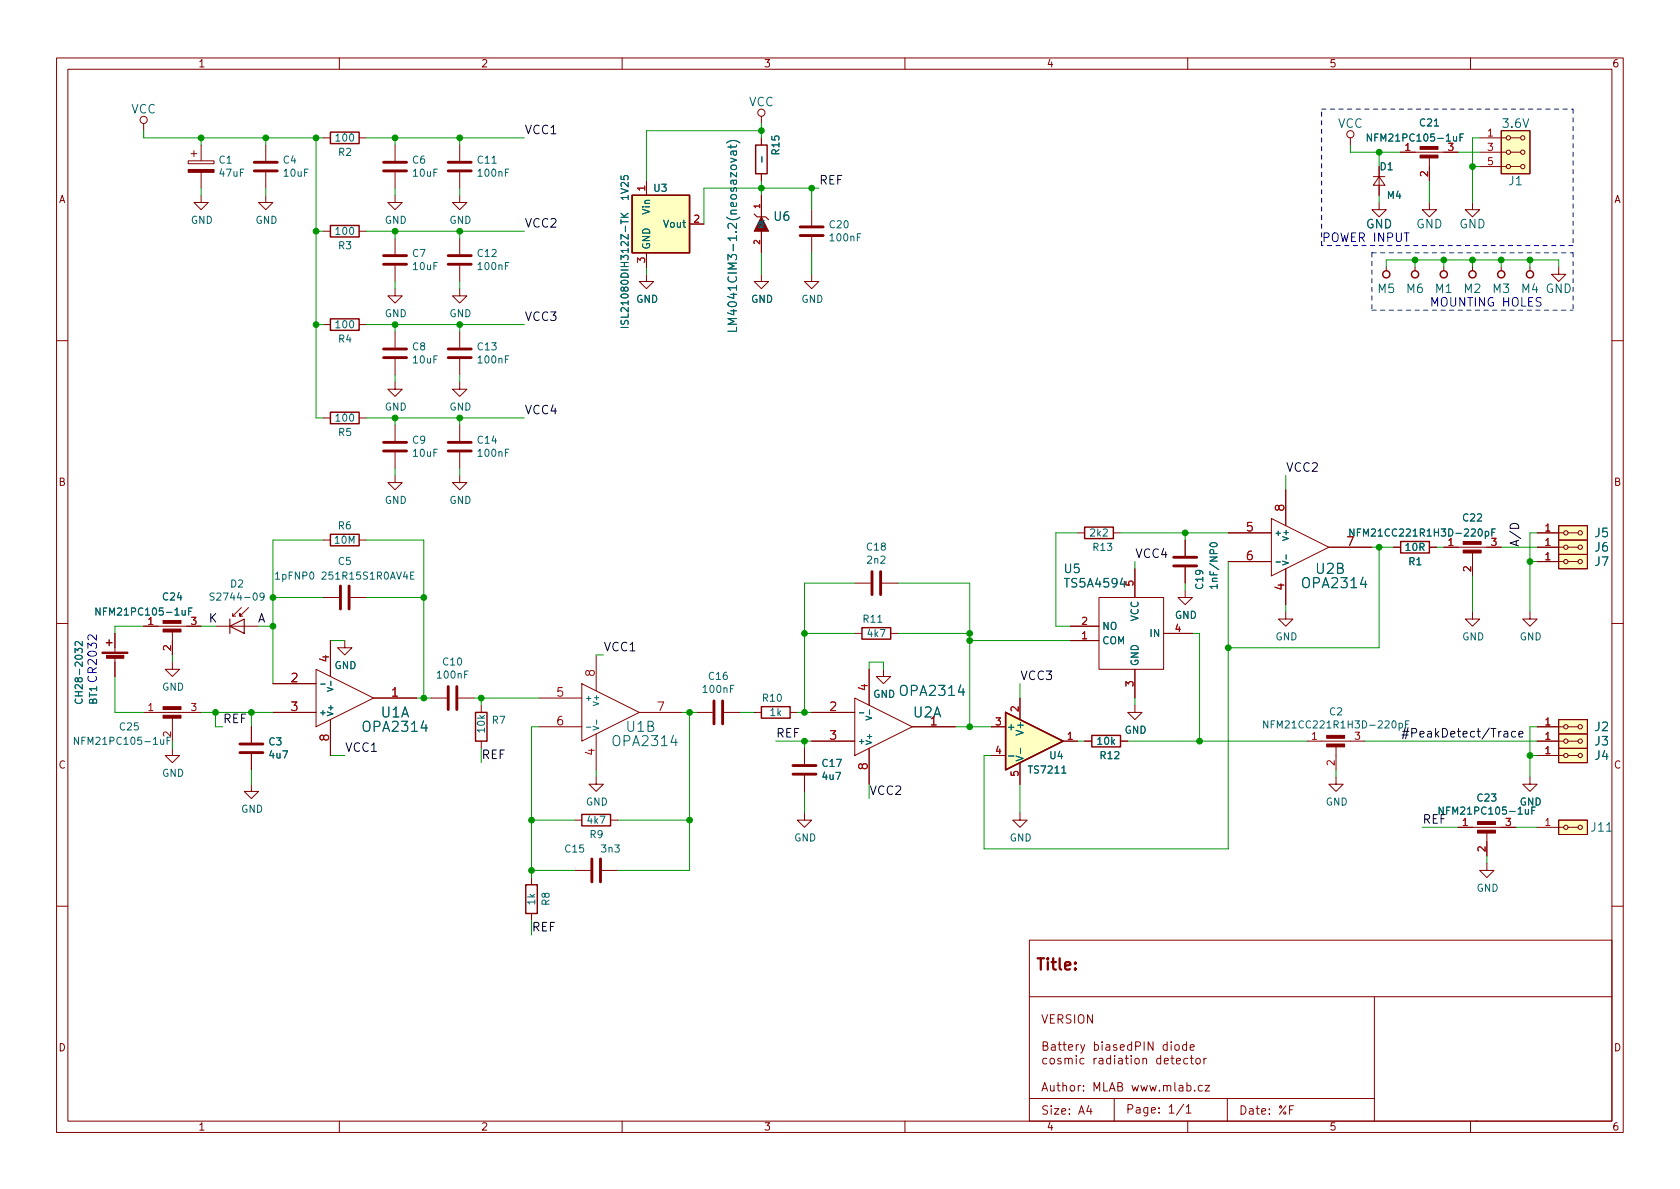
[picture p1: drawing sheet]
<svg xmlns="http://www.w3.org/2000/svg" width="297mm" height="210mm" viewBox="0 0 297 210" stroke-linecap="round" stroke-linejoin="round" font-family="sans-serif">
<g fill="none" stroke="#840000" stroke-width=".18">
<path d="M10 10.2h277v190.1h-277zM12 12.2h273v186.1h-273zM60 10.2v2M110 10.2v2M160 10.2v2M210 10.2v2M260 10.2v2M25.4 21.8v1.3M33.3 28.4h4.5v.6h-4.5zM33.8 27.2h1M34.3 26.7v1M35.6 34.5v1.3h1.2l-1.2 1.3-1.3-1.3h1.3"/>
<path d="M35.6 25.6v2.8M35.6 30.5v2.8M47 34.5v1.3h1.3l-1.3 1.3-1.3-1.3h1.3M47 25.6v2.8M47 30.5v2.8M57.1 24.4h1.3M63.5 24.4h1.3M69.8 34.5v1.3h1.3l-1.3 1.3-1.2-1.3h1.2M69.8 25.6v2.8M69.8 30.5v2.8M81.3 34.5v1.3h1.2l-1.2 1.3-1.3-1.3h1.3M81.3 25.6v2.8"/>
<path d="M81.3 30.5v2.8M114.3 32v2.5M121.9 39.6h2.6M134.6 20.6v1.2M134.6 24.4v1.2M134.6 30.7v1.3M134.6 34.5v3.8M143.5 37.1v2.8M238.8 24.4v1.2M242.8 31.2h2.1M243.8 35.8v1.3h1.3l-1.3 1.2-1.2-1.2h1.2M243.8 31.2l1.1 1.6h-2.1z"/>
<path d="M243.8 29.5v5M247.6 26.9h10.2M252.7 35.8v1.3h1.3l-1.3 1.2-1.2-1.2h1.2M252.7 27.7v4.3M260.3 35.8v1.3h1.3l-1.3 1.2-1.2-1.2h1.2M261.6 29.5h4.7M261.6 26.9h4.7M261.6 24.4h4.7M265.4 23.1h5.1v7.6h-5.1zM267.1 29.5h1.8M267.1 26.9h1.8M267.1 24.4h1.8"/>
<path d="M57.1 40.9h1.3M57.1 57.4h1.3M63.5 40.9h1.3M63.5 57.4h1.3M69.8 51v1.3h1.3l-1.3 1.3-1.2-1.3h1.2M69.8 42.2v2.8M69.8 47v2.8M69.8 58.7v2.8M81.3 51v1.3h1.2l-1.2 1.3-1.3-1.3h1.3M81.3 42.2v2.8M81.3 47v2.8M81.3 58.7v2.8"/>
<path d="M114.3 48.5v1.3h1.3l-1.3 1.2-1.3-1.2h1.3M114.3 44.7v2.5M134.6 48.5v1.3h1.3l-1.3 1.2-1.3-1.2h1.3M134.6 40.9v3.8M143.5 48.5v1.3h1.3l-1.3 1.2-1.3-1.2h1.3M143.5 41.9v2.8M245.1 47.2v.7M250.2 47.2v.7M255.3 47.2v.7M260.3 47.2v.7M265.4 47.2v.7M270.5 47.2v.7"/>
<path d="M275.6 47.2v1.3h1.3l-1.3 1.3-1.3-1.3h1.3M10 60.2h2M57.1 73.9h1.3M63.5 73.9h1.3M69.8 67.6v1.2h1.3l-1.3 1.3-1.2-1.3h1.2M69.8 63.5v2.8M69.8 75.2v2.8M81.3 67.6v1.2h1.2l-1.2 1.3-1.3-1.3h1.3M81.3 63.5v2.8M81.3 75.2v2.8M285 60.2h2M57.1 95.5h1.3"/>
<path d="M63.5 95.5h1.3M69.8 84.1v1.2h1.3l-1.3 1.3-1.2-1.3h1.2M69.8 80v2.8M81.3 84.1v1.2h1.2l-1.2 1.3-1.3-1.3h1.3M81.3 80v2.8M190.5 94.2h1.3M196.8 94.2h1.3M209.5 95.5v2.8M217.2 94.2h7.6M217.2 99.3h7.6M224.8 91.7l10.1 5.1-10.1 5zM227.3 86.6v6.4"/>
<path d="M234.9 96.8h7.7M246.4 96.8h1.2M252.7 96.8h1.3M255.3 96.8h10.1M260.3 97.5v4.3M271.8 96.8h4.7M271.8 94.2h4.7M271.8 99.3h4.7M275.6 98h5.1v2.6h-5.1zM275.6 95.5h5.1v2.5h-5.1zM275.6 93h5.1v2.5h-5.1zM277.2 96.8h1.8"/>
<path d="M277.2 94.2h1.8M277.2 99.3h1.8M10 110.2h2M20.3 112v3.3M20.3 116.3v3.3M25.4 110.7h10.2M30.5 117.1v1.3h1.2l-1.2 1.2-1.3-1.2h1.3M30.5 111.5v4.3M38.1 110.7h7.6M41.1 109h.6M42.7 107.4l-1.6 1.6v-.5M43.9 107.4l-1.5 1.6v-.5v.5h.5"/>
<path d="M55.9 118.4l10.1 5-10.1 5.1zM57.1 105.7h2.8M58.4 113.3v6.3M61 113.3v1.2h1.2l-1.2 1.3-1.3-1.3h1.3M62 105.7h2.8M105.4 115.8v6.4M151.1 112h1.3M151.1 103.1h2.8M153.7 118.4v6.3M156 103.1h2.7M156.2 118.4v1.2h1.3l-1.3 1.3-1.3-1.3h1.3M157.5 112h1.2"/>
<path d="M189.2 110.7h5.1M189.2 113.3h5.1M194.3 105.7h11.4v12.7h-11.4zM200.7 100.6v5.1M200.7 118.4v5M205.7 112h5.1M209.5 104.4v1.3h1.3l-1.3 1.2-1.2-1.2h1.2M209.5 100.3v2.8M227.3 108.2v1.3h1.3l-1.3 1.2-1.2-1.2h1.2M227.3 100.6v6.3M260.3 108.2v1.3h1.3l-1.3 1.2-1.2-1.2h1.2M270.5 108.2v1.3h1.3l-1.3 1.2-1.3-1.2h1.3"/>
<path d="M285 110.2h2M25.4 126h10.2M30.5 132.3v1.3h1.2l-1.2 1.3-1.3-1.3h1.3M30.5 126.7v4.4M44.4 138.7v1.2h1.3l-1.3 1.3-1.2-1.3h1.2M44.4 128.5v2.8M44.4 133.3v2.8M48.3 126h7.6M48.3 120.9h7.6M58.4 127.2v6.4M66 123.4h7.7M76.2 123.4h2.8"/>
<path d="M81 123.4h2.8M85.1 124.7v1.3M85.1 131.1v1.2M95.2 123.4h7.7M95.2 128.5h7.7M102.9 120.9l10.1 5.1-10.1 5.1zM105.4 137.4v1.3h1.3l-1.3 1.2-1.3-1.2h1.3M105.4 129.8v6.3M113 126h7.6M123.2 126h2.8M128 126h2.8M133.3 126h1.3"/>
<path d="M139.7 126h1.3M142.2 132.3v2.8M142.2 137.2v2.7M143.5 126h7.6M143.5 131.1h7.6M151.1 123.4l10.2 5.1-10.2 5.1zM153.7 132.3v6.4M161.3 128.5h7.6M175.3 128.5h2.5M175.3 133.6h2.5M180.3 123.4v3.8M180.3 134.9v3.8"/>
<path d="M188 131.1h2.5M191.8 131.1h1.2M198.1 131.1h1.3M200.7 124.7v1.3h1.2l-1.2 1.2-1.3-1.2h1.3M231.1 131.1h10.2M236.2 137.4v1.3h1.3l-1.3 1.2-1.3-1.2h1.3M236.2 131.8v4.3M270.5 137.4v1.3h1.3l-1.3 1.2-1.3-1.2h1.3M271.8 128.5h4.7M271.8 133.6h4.7M271.8 131.1h4.7M275.6 132.3h5.1v2.6h-5.1z"/>
<path d="M275.6 127.2h5.1v2.6h-5.1zM275.6 129.8h5.1v2.5h-5.1zM277.2 128.5h1.8M277.2 133.6h1.8M277.2 131.1h1.8M94 155.2v1.3M101.6 145h1.3M101.6 153.9h2.8M106.4 153.9h2.8M107.9 145h1.3M142.2 143.8v1.2h1.3l-1.3 1.3-1.2-1.3h1.2M180.3 143.8v1.2h1.3l-1.3 1.3-1.2-1.3h1.2"/>
<path d="M257.8 146.3h10.2M262.9 152.6v1.3h1.3l-1.3 1.3-1.3-1.3h1.3M262.9 147.1v4.3M271.8 146.3h4.7M275.6 145h5.1v2.6h-5.1zM277.2 146.3h1.8M10 160.2h2M94 161.5v1.3M182 166.3h103v32h-103zM182 176.3h103M243 176.3v22M285 160.2h2"/>
<path d="M60 198.3v2M110 198.3v2M160 198.3v2M182 194.3h61M184.4 184.9h.5l.2-.1 .1-.3-.1-.2-.7-.1v1.5h.6l.3-.3a.39 .39 0 0 0-.4-.5M185.9 184.8h.6l.1 .9M186.6 185.1l-.5 .1a.29 .29 0 0 0-.2 .2 .29 .29 0 0 0 .2 .3h.5M187.1 184.7h.5M187.3 184.2v1.3l.3 .2M187.9 184.7h.6M188.1 184.2v1.3l.4 .2M188.9 185.2l.7-.1v-.3l-.5-.1-.2 .2 .1 .8h.6"/>
<path d="M190.3 184.7v1M190.7 184.7l-.3 .1-.1 .2M191.1 184.7l.3 1M191.6 192.8v.1M191.6 192v.1M191.6 187.2l-.4-.1-.3 .3v.5l.2 .2h.5M191.8 184.7l-.5 1.4-.2 .1M193.5 184.8l.4-.1 .3 .3v.4l-.1 .3h-.6M193.5 184.2v1.5M194.9 184.2v.2M194.9 184.7v1M195.6 184.8h.5l.1 .9"/>
<path d="M196.2 185.1l-.5 .1a.29 .29 0 0 0-.2 .2 .29 .29 0 0 0 .2 .3h.5M197 194.3v4M197.4 184.8l-.3-.1-.2 .2v.3l.5 .1v.4h-.5M198.1 185.2l.7-.1-.1-.3-.4-.1-.2 .2v.8h.6M200.1 184.8l-.5-.1-.2 .3v.4l.1 .3h.6M200.1 184.2v1.5M200.8 185l.7-.1 .1-.2v-.3l-.2-.2h-.6v1.5M202.3 184.2v1.5M203.9 184.2v1.5l-.9-1.5v1.5M205.2 187.2l-.4-.1-.3 .3v.5l.1 .2h.6M205.2 186.6v1.5M205.9 187.6l.7-.1-.1-.3-.4-.1-.2 .3v.7h.6"/>
<path d="M206.4 184.8l-.5-.1-.3 .3v.4l.2 .3h.6M206.4 184.2v1.5M207 187.1h.6M207.1 184.2v.2M207.1 184.7v1M207.2 186.6v1.3l.4 .2M207.8 184.9l.2-.2 .4 .2 .1 .5-.1 .3h-.4l-.2-.1zM208 187.6l.7-.1-.1-.3-.4-.1-.2 .3 .1 .7h.5M209.7 195.8l.4-.5v1.5M209.7 196.8h.9M209.8 184.8l-.4-.1-.3 .3v.4l.1 .3h.6M209.8 184.2v1.5"/>
<path d="M210 198.3v2M210 187.2l-.4-.1-.3 .3v.5l.1 .2h.6M210.4 185.2l.7-.1v-.3l-.5-.1-.2 .2 .1 .8h.6M210.4 187.1h.6M210.6 186.6v1.3l.4 .2M211.5 187.3l.2-.2 .4 .2 .1 .6-.1 .2h-.4l-.2-.1zM212.9 187.1v1M213.1 191.9h.8l-.8 1h.8M213.3 187.1l-.3 .1-.1 .2M217 194.3v4M260 198.3v2M261 198.3h.1"/>
<circle cx="134.6" cy="19.9" r=".63"/>
<circle cx="25.4" cy="21.2" r=".63"/>
<circle cx="238.8" cy="23.7" r=".63"/>
<circle cx="266.7" cy="29.5" r=".38"/>
<circle cx="266.7" cy="26.9" r=".38"/>
<circle cx="266.7" cy="24.4" r=".38"/>
<circle cx="269.2" cy="29.5" r=".38"/>
<circle cx="269.2" cy="26.9" r=".38"/>
<circle cx="269.2" cy="24.4" r=".38"/>
<circle cx="276.9" cy="99.3" r=".38"/>
<circle cx="276.9" cy="96.8" r=".38"/>
<circle cx="276.9" cy="94.2" r=".38"/>
<circle cx="279.4" cy="94.2" r=".38"/>
<circle cx="279.4" cy="96.8" r=".38"/>
<circle cx="279.4" cy="99.3" r=".38"/>
<circle cx="276.9" cy="133.6" r=".38"/>
<circle cx="276.9" cy="128.5" r=".38"/>
<circle cx="276.9" cy="131.1" r=".38"/>
<circle cx="279.4" cy="128.5" r=".38"/>
<circle cx="279.4" cy="131.1" r=".38"/>
<circle cx="279.4" cy="133.6" r=".38"/>
<circle cx="276.9" cy="146.3" r=".38"/>
<circle cx="279.4" cy="146.3" r=".38"/>
</g>
<g fill="none" stroke="#840000" stroke-width=".51">
<path d="M45 30.2h4M45 28.7h4M67.8 30.2h4.1M67.8 28.7h4.1M79.2 30.2h4.1M79.2 28.7h4.1M67.8 46.7h4.1M67.8 45.2h4.1M79.2 46.7h4.1M79.2 45.2h4.1M141.5 41.7h4M141.5 40.1h4"/>
<path d="M67.8 63.2h4.1M67.8 61.7h4.1M67.8 79.8h4.1M67.8 78.2h4.1M79.2 63.2h4.1M79.2 61.7h4.1M79.2 79.8h4.1M79.2 78.2h4.1M207.5 98.5h4.1M60.2 103.6v4.1M61.7 103.6v4.1M154.2 101.1v4.1"/>
<path d="M155.7 101.1v4.1M207.5 100.1h4.1M42.4 133.1h4.1M42.4 131.6h4.1M79.2 121.4v4.1M80.8 121.4v4.1M126.2 123.9v4.1M127.8 123.9v4.1M140.2 136.9h4.1M140.2 135.4h4.1M104.6 151.9v4.1M106.2 151.9v4.1"/>
</g>
<g fill="none" stroke="#006464" stroke-width=".18">
<path d="M87 28.9h.7M90 29.9h-.6v1.3M109.8 38.9v.7M109.8 39.2h1.3M109.8 38.4h1.3M109.8 37.7l.7 .7M111.1 37.7l-.8 .5M128.5 25.3a1.75 1.75 0 0 1 2.3 0M129.2 28l1 .3-1 .4M129.2 25.6v.6M129.3 29.3l.2-.1h.4l.3 .1v.4l-.3 .3h-.4l-.3-.3zM129.6 26.7v.5a.3 .3 0 0 0 .3 .3 .3 .3 0 0 0 .3-.3v-.5"/>
<path d="M130.2 26.7l-.9 .1v.6M130.2 25.6l-.2 .4h-1.3M134.7 27.7v1M253.6 22.3h.7M257 24.1l.1 .8 .3 .1 .1-.2M257.5 24.1v.9M258.1 24.3h.5M258.7 23.7h-.6v1.3M90 46.4h-.6v1.3M110.6 40v1M152.2 41.3h-.6v1.3M90 62.9h-.6v1.3"/>
<path d="M90 79.4h-.6v1.3M214.1 96.1a.69 .69 0 0 1 1.1 .3 .72 .72 0 0 1-1.3-.1zM225.6 99.4h.8M227.4 98.1v.8M261.5 93.7l.2-.2a.68 .68 0 0 1 .4 .7 .68 .68 0 0 1-.4 .6l-.2-.1-.2-.4zM262.6 94h.4l.2 .2-.1 .5h-.5M262.6 94v1.2M263.8 94.1h.4M264.4 93.5h-.6v1.3M13.3 115.4v-.7l.5 .4 .1-.4h.5l.1 .2-.1 .5M14.5 113.4v.8l-.9-.8-.3 .3 .1 .5M32.2 107.9l.1 .8 .3 .1 .1-.1"/>
<path d="M32.7 107.9v.9M33.4 108.1h.4M34 107.5h-.6v1.3M44.9 105l.2-.1a.68 .68 0 0 1 .4 .6 .68 .68 0 0 1-.4 .6l-.2-.1-.1-.4zM46.7 105.4l-.3 .2h-.3l-.1-.2 .1-.5h.3l.2 .1a.84 .84 0 0 1-.3 1.1h-.2M54.9 101.3l.2-.1a.68 .68 0 0 1 .4 .6 .68 .68 0 0 1-.4 .6l-.2-.1-.1-.4zM72.6 101.8h.4M73.2 101.2h-.6v1.2h.6M82.8 118.7h-.6v1.2M155.2 110h.7M198.4 102.2l-.3 1.1h.9M241 102.1l-.4 1.2h1.1"/>
<path d="M28.4 130.8l.1 .8h.3l.1-.1M28.9 130.8v.8M30.1 130.4h-.6v1.2M56.7 121h.8M58.5 120.5v.7M74.9 127.5l-.4 1.2h1.1M103.7 128.6h.8M104.9 128.4l1 .4-1 .3M105.5 127.3v.8M119.1 130l-.5 1.3h1.1M129.8 121.2h-.7v1.3M152 126.1h.7"/>
<path d="M153.7 125.5v.8M169.9 121.1l-.5 1.3h1.1M178.3 133.7h1M180.4 132.3v1M187.7 135.8l.4-.4v1.3M187.7 136.7h.8M246.2 127.6l.2-.1a.68 .68 0 0 1 .5 .6 .68 .68 0 0 1-.5 .6l-.2-.1-.1-.3zM247.4 128l.3-.1 .3 .2-.1 .6h-.5M247.4 127.9v1.3M248.5 128.1h.5M249.1 127.5h-.6v1.2M269.7 143.1l.1 .8 .3 .1 .1-.1"/>
<path d="M270.2 143.1v.9M271.4 142.7h-.6v1.3M284.1 147h.9"/>
</g>
<g fill="#ffffc2" stroke="#ffffc2" stroke-width=".18">
<path d="M111.8 34.5h10.1v10.2h-10.1z"/>
<path d="M275.6 132.3h5.1v2.6h-5.1z"/>
<path d="M275.6 127.2h5.1v2.6h-5.1z"/>
<path d="M275.6 129.8h5.1v2.5h-5.1z"/>
<path d="M275.6 145h5.1v2.6h-5.1z"/>
<path d="M265.4 23.1h5.1v7.6h-5.1z"/>
<path d="M177.8 126l10.2 5.1-10.2 5z"/>
<path d="M275.6 98h5.1v2.6h-5.1z"/>
<path d="M275.6 95.5h5.1v2.5h-5.1z"/>
<path d="M275.6 93h5.1v2.5h-5.1z"/>
</g>
<g fill="none" stroke="#840000" stroke-width=".25">
<path d="M58.4 39.9h5.1v2h-5.1zM58.4 23.4h5.1v2h-5.1zM111.8 34.5h10.1v10.2h-10.1zM133.6 25.6h2v5.1h-2zM58.4 56.4h5.1v2h-5.1zM58.4 72.9h5.1v2h-5.1zM58.4 94.5h5.1v2h-5.1zM191.8 93.2h5v2h-5zM247.6 95.8h5.1v2h-5.1zM18.8 113.7h1M19.3 113.2v1M152.4 111h5.1v2h-5.1z"/>
<path d="M84.1 126h2v5.1h-2zM134.6 125h5.1v2h-5.1zM177.8 126l10.2 5.1-10.2 5zM193 130h5.1v2.1h-5.1zM93 156.5h2v5h-2zM102.9 144h5v2h-5z"/>
<circle cx="245.1" cy="48.5" r=".63"/>
<circle cx="250.2" cy="48.5" r=".63"/>
<circle cx="255.3" cy="48.5" r=".63"/>
<circle cx="260.3" cy="48.5" r=".63"/>
<circle cx="265.4" cy="48.5" r=".63"/>
<circle cx="270.5" cy="48.5" r=".63"/>
</g>
<g fill="#840000" stroke="#840000" stroke-width=".18">
<path d="M134.6 38.3l1.3 2.6h-2.6z"/>
<path d="M234.6 131.6h3.1v.5h-3.1z"/>
<path d="M234.6 130h3.1v.6h-3.1z"/>
<path d="M258.7 97.3h3.2v.5h-3.2z"/>
<path d="M258.7 95.8h3.2v.5h-3.2z"/>
<path d="M261.2 146.8h3.2v.5h-3.2z"/>
<path d="M261.2 145.3h3.2v.5h-3.2z"/>
<path d="M251.1 27.4h3.2v.5h-3.2z"/>
<path d="M251.1 25.9h3.2v.5h-3.2z"/>
<path d="M28.8 126.5h3.2v.5h-3.2z"/>
<path d="M28.8 125h3.2v.5h-3.2z"/>
<path d="M28.8 111.2h3.2v.6h-3.2z"/>
<path d="M28.8 109.7h3.2v.5h-3.2z"/>
<path d="M18 115.3h4.6v.3h-4.6z"/>
<path d="M18.8 115.9h3.1v.5h-3.1z"/>
<path d="M33.3 30h4.5v.5h-4.5z"/>
</g>
<path d="M133.3 37.8l.6 .5h1.5l.5 .6M40.6 110.7l2.6-1.2v2.5zM40.6 109.5v2.5" fill="none" stroke="#840000" stroke-width=".2"/>
<path d="M267.2 92.7a.79 .79 0 0 1 .9-.1 .79 .79 0 0 1 .4 .8h-1.5v-.3zM265.9 129.4h.6l.1 .9M266.6 129.7l-.5 .1a.3 .3 0 0 0-.2 .2 .3 .3 0 0 0 .2 .3h.5M268 129.4l-.5-.1-.3 .3v.4l.2 .3h.6M268.6 129.8l.7-.1-.1-.3-.4-.1-.2 .2v.8h.6" fill="none" stroke="#0f0f0f" stroke-width=".18"/>
<path d="M17.1 112.3v.9l-1.1-.9h-.3l-.2 .2 .2 .6" fill="none" stroke="#0000c2" stroke-width=".18"/>
<path d="M233.7 19.3h44.4M278.1 19.3v24.1M233.7 43.4v-24.1M242.6 44.7v10.2M242.6 54.9h35.5M242.6 44.7h35.5M278.1 44.7v10.2M278.1 43.4h-44.4" fill="none" stroke="#0000c2" stroke-width=".18" stroke-dasharray=".8 .8"/>
<g fill="none" stroke="#009600" stroke-width=".18">
<path d="M25.4 23.1v1.3h31.7M35.6 24.4v1.2M35.6 33.3v1.2M47 24.4v1.2M47 33.3v1.2M55.9 24.4v49.5h1.2M64.8 24.4h27.9M69.8 24.4v1.2M69.8 33.3v1.2M81.3 24.4v1.2M81.3 33.3v1.2M134.6 21.8v2.6"/>
<path d="M134.6 32v2.5M134.6 23.1h-20.3v8.9M143.5 33.3v3.8M144.8 33.3h-20.3v6.3M238.8 25.6v1.3h8.8M243.8 26.9v2.6M243.8 34.5v1.3M252.7 32v3.8M257.8 26.9h3.8M260.3 29.5h1.3M261.6 24.4h-1.3v11.4M55.9 40.9h1.2"/>
<path d="M55.9 57.4h1.2M64.8 40.9h27.9M64.8 57.4h27.9M69.8 40.9v1.3M69.8 49.8v1.2M69.8 57.4v1.3M81.3 40.9v1.3M81.3 49.8v1.2M81.3 57.4v1.3M114.3 47.2v1.3M134.6 44.7v3.8M143.5 44.7v3.8"/>
<path d="M245.1 47.2v-1.2h30.5v1.2M250.2 46v1.2M255.3 46v1.2M260.3 46v1.2M265.4 46v1.2M270.5 46v1.2M64.8 73.9h27.9M69.8 66.3v1.3M69.8 73.9v1.3M81.3 66.3v1.3M81.3 73.9v1.3M57.1 95.5h-8.8v25.4"/>
<path d="M64.8 95.5h10.1v27.9M69.8 82.8v1.3M81.3 82.8v1.3M190.5 94.2h-3.8v16.5h2.5M198.1 94.2h19.1M200.7 99.3v1.3M209.5 94.2v1.3M217.2 99.3v50.8h-43.2v-16.5h1.3M227.3 84.1v2.5M242.6 96.8h3.8M243.8 96.8v17.7h-26.6M254 96.8h1.3"/>
<path d="M265.4 96.8h6.4M270.5 99.3h1.3M271.8 94.2h-1.3v14M20.3 119.6v6.4h5.1M25.4 110.7h-5.1v1.3M30.5 115.8v1.3M35.6 110.7h2.5M45.7 110.7h2.6M48.3 105.7h8.8M58.4 113.3h2.6M64.8 105.7h10.1M105.4 115.8h1.3"/>
<path d="M142.2 112h8.9M151.1 103.1h-8.9v22.9M153.7 118.4v-1.3h2.5v1.3M158.7 103.1h12.7v25.4M158.7 112h12.7M171.4 113.3h17.8M209.5 103.1v1.3M210.8 112h1.3v19.1M227.3 106.9v1.3M260.3 101.8v6.4M30.5 131.1v1.2M35.6 126h12.7"/>
<path d="M38.1 126v2.5h1.3M44.4 126v2.5M44.4 136.1v2.6M58.4 133.6h2.6M73.7 123.4h2.5M83.8 123.4h11.4M85.1 123.4v1.3M95.2 128.5h-1.2v26.7M105.4 136.1v1.3M120.6 126h2.6M121.9 126v27.9h-12.7M130.8 126h2.5"/>
<path d="M137.2 131.1h6.3M141 126h2.5M142.2 131.1v1.2M142.2 139.9v3.9M168.9 128.5h6.4M180.3 120.9v2.5M180.3 138.7v5.1M190.5 131.1h1.3M199.4 131.1h31.7M200.7 123.4v1.3M236.2 136.1v1.3M241.3 131.1h30.5"/>
<path d="M270.5 133.6h1.3M271.8 128.5h-1.3v8.9M94 153.9h7.6M94 145h7.6M109.2 145h12.7M251.5 146.3h6.3M262.9 151.4v1.2M268 146.3h3.8"/>
</g>
<g fill="#009600" stroke="#009600" stroke-width=".18">
<circle cx="217.2" cy="114.5" r=".51"/>
<circle cx="212.1" cy="131.1" r=".51"/>
<circle cx="209.6" cy="94.2" r=".51"/>
<circle cx="260.3" cy="46" r=".51"/>
<circle cx="255.3" cy="46" r=".51"/>
<circle cx="265.4" cy="46" r=".51"/>
<circle cx="260.3" cy="29.5" r=".51"/>
<circle cx="270.5" cy="99.3" r=".51"/>
<circle cx="270.5" cy="133.6" r=".51"/>
<circle cx="243.8" cy="96.8" r=".51"/>
<circle cx="250.2" cy="46" r=".51"/>
<circle cx="270.5" cy="46" r=".51"/>
<circle cx="243.8" cy="26.9" r=".51"/>
<circle cx="121.9" cy="126" r=".51"/>
<circle cx="142.2" cy="131.1" r=".51"/>
<circle cx="142.2" cy="126" r=".51"/>
<circle cx="171.5" cy="113.3" r=".51"/>
<circle cx="171.5" cy="128.5" r=".51"/>
<circle cx="171.5" cy="112" r=".51"/>
<circle cx="134.6" cy="33.3" r=".51"/>
<circle cx="134.6" cy="23.1" r=".51"/>
<circle cx="94" cy="145" r=".51"/>
<circle cx="74.9" cy="123.4" r=".51"/>
<circle cx="85.1" cy="123.4" r=".51"/>
<circle cx="121.9" cy="145" r=".51"/>
<circle cx="94" cy="153.9" r=".51"/>
<circle cx="55.9" cy="24.4" r=".51"/>
<circle cx="55.9" cy="40.9" r=".51"/>
<circle cx="35.6" cy="24.4" r=".51"/>
<circle cx="69.9" cy="24.4" r=".51"/>
<circle cx="47" cy="24.4" r=".51"/>
<circle cx="44.5" cy="126" r=".51"/>
<circle cx="48.3" cy="110.7" r=".51"/>
<circle cx="74.9" cy="105.7" r=".51"/>
<circle cx="81.3" cy="57.4" r=".51"/>
<circle cx="81.3" cy="24.4" r=".51"/>
<circle cx="55.9" cy="57.4" r=".51"/>
<circle cx="69.9" cy="40.9" r=".51"/>
<circle cx="69.9" cy="57.4" r=".51"/>
<circle cx="38.1" cy="126" r=".51"/>
<circle cx="48.3" cy="105.7" r=".51"/>
<circle cx="142.2" cy="112" r=".51"/>
<circle cx="143.5" cy="33.3" r=".51"/>
<circle cx="69.9" cy="73.9" r=".51"/>
<circle cx="81.3" cy="73.9" r=".51"/>
<circle cx="81.3" cy="40.9" r=".51"/>
</g>
<text font-size="2.8" fill="#840000" x="183" y="172.2">Title:</text>
<g font-size="2.5" fill="#006464">
<text x="229.9" y="104.5">OPA2314</text>
<text x="232.4" y="102">U2B</text>
<text x="158.8" y="123.6">OPA2314</text>
<text x="63.8" y="129.9">OPA2314</text>
<text x="67.2" y="127.4">U1A</text>
<text x="110.5" y="129.9">U1B</text>
<text x="161.3" y="127.4">U2A</text>
<text x="108" y="132.5">OPA2314</text>
</g>
<g font-size="2.1" fill="#006464">
<text x="23.1" y="20.5">VCC</text>
<text x="132.4" y="19.3">VCC</text>
<text x="236.5" y="23.1">VCC</text>
<text x="265.4" y="23.1">3.6V</text>
<text x="266.6" y="33.2">J1</text>
<text x="136.6" y="39.5">U6</text>
<text x="241.4" y="40.8">GND</text>
<text x="250.3" y="40.8">GND</text>
<text x="258" y="40.8">GND</text>
<text x="243.4" y="52.3">M5</text>
<text x="248.5" y="52.3">M6</text>
<text x="253.6" y="52.3">M1</text>
<text x="263.8" y="52.3">M3</text>
<text x="268.8" y="52.3">M4 GND</text>
<text x="130.8" y="59" transform="rotate(-90 130.8 59)">LM4041CIM3-1.2(neosazovat)</text>
<text x="281.8" y="95.5">J5</text>
<text x="188" y="101.8">U5</text>
<text x="281.8" y="100.5">J7</text>
<text x="281.8" y="98">J6</text>
<text x="188" y="104.3">TS5A4594</text>
<text x="281.8" y="129.7">J2</text>
<text x="281.8" y="134.8">J4</text>
<text x="281.8" y="132.3">J3</text>
<text x="281.1" y="147.5">J11</text>
</g>
<g font-size="2.1" fill="#0f0f0f">
<text x="92.7" y="23.7">VCC1</text>
<text x="144.8" y="32.6">REF</text>
<text x="92.7" y="40.2">VCC2</text>
<text x="92.7" y="56.8">VCC3</text>
<text x="92.7" y="73.3">VCC4</text>
<text x="227.3" y="83.4">VCC2</text>
<text x="200.7" y="98.7">VCC4</text>
<text x="268.6" y="96.8" transform="rotate(-90 268.6 96.8)">A/D</text>
<text x="36.8" y="110.1">K</text>
<text x="45.5" y="110.1">A</text>
<text x="106.7" y="115.2">VCC1</text>
<text x="180.3" y="120.3">VCC3</text>
<text x="39.4" y="127.9">REF</text>
<text x="137.2" y="130.4">REF</text>
<text x="247.6" y="130.4">#PeakDetect/Trace</text>
<text x="61" y="133">VCC1</text>
<text x="251.5" y="145.7">REF</text>
</g>
<g font-size="2.1" fill="#0000c2">
<text x="233.7" y="42.8">POWER INPUT</text>
<text x="258.7" y="52.3">M2</text>
<text x="252.7" y="54.2">MOUNTING HOLES</text>
<text x="17.1" y="120.9" transform="rotate(-90 17.1 120.9)">CR2032</text>
</g>
<g font-size="2.1" fill="#a90000">
<text x="220.2" y="94">5</text>
<text x="227.1" y="90.6" transform="rotate(-90 227.1 90.6)">8</text>
<text x="220.2" y="99.1">6</text>
<text x="238" y="96.5">7</text>
<text x="227.1" y="104.6" transform="rotate(-90 227.1 104.6)">4</text>
<text x="58.2" y="117.3" transform="rotate(-90 58.2 117.3)">4</text>
<text x="105.2" y="119.8" transform="rotate(-90 105.2 119.8)">8</text>
<text x="51.3" y="120.6">2</text>
<text x="51.3" y="125.7">3</text>
<text x="69" y="123.2">1</text>
<text x="98.3" y="123.2">5</text>
<text x="116" y="125.7">7</text>
<text x="146.5" y="125.7">2</text>
<text x="153.4" y="122.3" transform="rotate(-90 153.4 122.3)">4</text>
<text x="58.2" y="131.2" transform="rotate(-90 58.2 131.2)">8</text>
<text x="98.3" y="128.3">6</text>
<text x="146.5" y="130.8">3</text>
<text x="164.3" y="128.3">1</text>
<text x="105.2" y="133.8" transform="rotate(-90 105.2 133.8)">4</text>
<text x="153.4" y="136.3" transform="rotate(-90 153.4 136.3)">8</text>
</g>
<g font-size="2.1" fill="#009600">
<text x="85.1" y="134.2">REF</text>
<text x="153.7" y="140.6">VCC2</text>
<text x="94" y="164.7">REF</text>
</g>
<g font-size="2.1" fill="#840000">
<text x="184" y="181.5">VERSION</text>
<text x="184" y="188.7">Battery</text>
<text x="193.2" y="188.7">biasedPIN</text>
<text x="184" y="193.5">Author:</text>
<text x="184" y="197.6">Size:</text>
<text x="190.7" y="197.6">A4</text>
<text x="193.2" y="193.5">MLAB www.mlab.cz</text>
<text x="199" y="197.4">Page:</text>
<text x="206.5" y="197.4">1/1</text>
<text x="219" y="197.6">Date:</text>
<text x="226" y="197.6">%F</text>
</g>
<g font-size="1.8" fill="#840000">
<text x="35" y="12.3">1</text>
<text x="85" y="12.3">2</text>
<text x="135" y="12.3">3</text>
<text x="185" y="12.3">4</text>
<text x="235" y="12.3">5</text>
<text x="285" y="12.3">6</text>
<text x="10.4" y="36.3">A</text>
<text x="285.4" y="36.3">A</text>
<text x="10.3" y="86.3">B</text>
<text x="285.3" y="86.3">B</text>
<text x="10.3" y="136.3">C</text>
<text x="285.3" y="136.3">C</text>
<text x="10.3" y="186.3">D</text>
<text x="285.3" y="186.3">D</text>
<text x="35" y="200.3">1</text>
<text x="85" y="200.3">2</text>
<text x="135" y="200.3">3</text>
<text x="185" y="200.3">4</text>
<text x="235" y="200.3">5</text>
<text x="285" y="200.3">6</text>
</g>
<g font-size="1.8" fill="#006464">
<text x="250.8" y="22.7">C21</text>
<text x="38.6" y="29.3">C1</text>
<text x="49.9" y="29.3">C4</text>
<text x="59.1" y="25.4">100</text>
<text x="59.7" y="27.9">R2</text>
<text x="72.8" y="29.3">C6</text>
<text x="84.2" y="29.3">C11</text>
<text x="138.2" y="27.6" transform="rotate(-90 138.2 27.6)">R15</text>
<text x="241.4" y="25.4">NFM21PC105-1uF</text>
<text x="38.6" y="31.6">47uF</text>
<text x="49.9" y="31.6">10uF</text>
<text x="72.8" y="31.6">10uF</text>
<text x="84.2" y="31.6">100nF</text>
<text x="111.5" y="35.3" transform="rotate(-90 111.5 35.3)">1V25</text>
<text x="115.4" y="34.3">U3</text>
<text x="243.8" y="30.5">D1</text>
<text x="245.1" y="35.6">M4</text>
<text x="33.7" y="40">GND</text>
<text x="45.1" y="40">GND</text>
<text x="59.1" y="41.9">100</text>
<text x="68" y="40">GND</text>
<text x="79.4" y="40">GND</text>
<text x="115.3" y="38" transform="rotate(-90 115.3 38)">Vin</text>
<text x="117.1" y="40.6">Vout</text>
<text x="146.4" y="40.7">C20</text>
<text x="59.7" y="44.5">R3</text>
<text x="72.8" y="45.8">C7</text>
<text x="84.2" y="45.8">C12</text>
<text x="115.3" y="44.2" transform="rotate(-90 115.3 44.2)">GND</text>
<text x="146.4" y="43.1">100nF</text>
<text x="72.8" y="48.1">10uF</text>
<text x="84.2" y="48.1">100nF</text>
<text x="112.4" y="53.9">GND</text>
<text x="132.7" y="53.9">GND</text>
<text x="141.6" y="53.9">GND</text>
<text x="59.1" y="58.4">100</text>
<text x="68" y="56.5">GND</text>
<text x="79.4" y="56.5">GND</text>
<text x="111.5" y="58.3" transform="rotate(-90 111.5 58.3)">ISL21080DIH312Z-TK</text>
<text x="59.7" y="61">R4</text>
<text x="72.8" y="62.3">C8</text>
<text x="72.8" y="64.6">10uF</text>
<text x="84.2" y="62.3">C13</text>
<text x="84.2" y="64.6">100nF</text>
<text x="59.1" y="74.9">100</text>
<text x="59.7" y="77.5">R5</text>
<text x="68" y="73">GND</text>
<text x="79.4" y="73">GND</text>
<text x="72.8" y="78.8">C9</text>
<text x="72.8" y="81.2">10uF</text>
<text x="84.2" y="78.8">C14</text>
<text x="84.2" y="81.2">100nF</text>
<text x="68" y="89.5">GND</text>
<text x="79.4" y="89.5">GND</text>
<text x="59.6" y="94">R6</text>
<text x="192.5" y="95.3">2k2</text>
<text x="238.3" y="95.3">NFM21CC221R1H3D-220pF</text>
<text x="258.4" y="92.6">C22</text>
<text x="58.9" y="96.5">10M</text>
<text x="59.6" y="100.3">C5</text>
<text x="153" y="97.7">C18</text>
<text x="153.1" y="100.1">2n2</text>
<text x="193" y="97.8">R13</text>
<text x="248.3" y="97.8">10R</text>
<text x="248.9" y="100.3">R1</text>
<text x="28.6" y="106.6">C24</text>
<text x="36.8" y="106.6">S2744-09</text>
<text x="40.6" y="104.3">D2</text>
<text x="48.4" y="102.9">1pFNP0</text>
<text x="56.8" y="102.9">251R15S1R0AV4E</text>
<text x="213.1" y="104.4" transform="rotate(-90 213.1 104.4)">C19</text>
<text x="215.7" y="104.4" transform="rotate(-90 215.7 104.4)">1nF/NP0</text>
<text x="16.6" y="109.2">NFM21PC105-1uF</text>
<text x="152.4" y="110.5">R11</text>
<text x="153.1" y="113">4k7</text>
<text x="194.8" y="111.8">NO</text>
<text x="201.7" y="109.9" transform="rotate(-90 201.7 109.9)">VCC</text>
<text x="203.1" y="113">IN</text>
<text x="207.7" y="109.8">GND</text>
<text x="225.4" y="113.6">GND</text>
<text x="258.5" y="113.6">GND</text>
<text x="268.6" y="113.6">GND</text>
<text x="59.1" y="118.7">GND</text>
<text x="78.1" y="118.1">C10</text>
<text x="194.8" y="114.3">COM</text>
<text x="201.7" y="117.9" transform="rotate(-90 201.7 117.9)">GND</text>
<text x="15" y="124.7" transform="rotate(-90 15 124.7)">CH28-2032</text>
<text x="17.5" y="124.7" transform="rotate(-90 17.5 124.7)">BT1</text>
<text x="28.6" y="122.5">GND</text>
<text x="77" y="120.4">100nF</text>
<text x="124" y="122.9">100nF</text>
<text x="125.1" y="120.6">C16</text>
<text x="134.6" y="124.5">R10</text>
<text x="154.3" y="123.8">GND</text>
<text x="20.9" y="129.5">C25</text>
<text x="30.2" y="130.5" transform="rotate(-90 30.2 130.5)">2</text>
<text x="86.1" y="129.8" transform="rotate(-90 86.1 129.8)">10k</text>
<text x="86.9" y="128.4">R7</text>
<text x="136" y="127">1k</text>
<text x="177.9" y="129.5">+</text>
<text x="181.4" y="130.2" transform="rotate(-90 181.4 130.2)">V+</text>
<text x="198.8" y="130.1">GND</text>
<text x="223.1" y="129.2">NFM21CC221R1H3D-220pF</text>
<text x="234.9" y="126.9">C2</text>
<text x="12.8" y="132.1">NFM21PC105-1uF</text>
<text x="28.6" y="137.7">GND</text>
<text x="47.4" y="132.2">C3</text>
<text x="47.4" y="134.5">4u7</text>
<text x="145.2" y="136">C17</text>
<text x="181.4" y="134.7" transform="rotate(-90 181.4 134.7)">V-</text>
<text x="181.6" y="137.2">TS7211</text>
<text x="185.4" y="134.6">U4</text>
<text x="193.8" y="132.1">10k</text>
<text x="194.3" y="134.6">R12</text>
<text x="103.5" y="142.8">GND</text>
<text x="145.2" y="138.3">4u7</text>
<text x="234.3" y="142.8">GND</text>
<text x="261" y="142.1">C23</text>
<text x="268.6" y="142.8">GND</text>
<text x="42.6" y="144.1">GND</text>
<text x="103.6" y="146.1">4k7</text>
<text x="104.1" y="148.6">R9</text>
<text x="140.4" y="149.2">GND</text>
<text x="178.5" y="149.2">GND</text>
<text x="254.1" y="144.4">NFM21PC105-1uF</text>
<text x="99.7" y="151.1">C15</text>
<text x="106.1" y="151.1">3n3</text>
<text x="95" y="160.2" transform="rotate(-90 95 160.2)">1k</text>
<text x="97.5" y="160.3" transform="rotate(-90 97.5 160.3)">R8</text>
<text x="261" y="158.1">GND</text>
</g>
<g font-size="1.8" fill="#a90000">
<text x="248.2" y="26.7">1</text>
<text x="255.9" y="26.7">3</text>
<text x="262.8" y="24.1">1</text>
<text x="262.8" y="26.7">3</text>
<text x="262.8" y="29.2">5</text>
<text x="114" y="33.9" transform="rotate(-90 114 33.9)">1</text>
<text x="252.5" y="31.4" transform="rotate(-90 252.5 31.4)">2</text>
<text x="122.5" y="39.4">2</text>
<text x="114" y="46.6" transform="rotate(-90 114 46.6)">3</text>
<text x="273" y="94">1</text>
<text x="255.9" y="96.5">1</text>
<text x="260.1" y="101.3" transform="rotate(-90 260.1 101.3)">2</text>
<text x="263.5" y="96.5">3</text>
<text x="273" y="99.1">1</text>
<text x="273" y="96.5">1</text>
<text x="200.4" y="103.8" transform="rotate(-90 200.4 103.8)">5</text>
<text x="26" y="110.5">1</text>
<text x="33.6" y="110.5">3</text>
<text x="191.1" y="113">1</text>
<text x="191.1" y="110.5">2</text>
<text x="207.6" y="111.8">4</text>
<text x="30.2" y="115.2" transform="rotate(-90 30.2 115.2)">2</text>
<text x="26" y="125.7">1</text>
<text x="33.6" y="125.7">3</text>
<text x="200.4" y="121.6" transform="rotate(-90 200.4 121.6)">3</text>
<text x="175.8" y="128.3">3</text>
<text x="180.1" y="126" transform="rotate(-90 180.1 126)">2</text>
<text x="188.5" y="130.8">1</text>
<text x="231.7" y="130.8">1</text>
<text x="239.3" y="130.8">3</text>
<text x="273" y="128.3">1</text>
<text x="273" y="130.8">1</text>
<text x="175.8" y="133.3">4</text>
<text x="180.1" y="137.5" transform="rotate(-90 180.1 137.5)">5</text>
<text x="236" y="135.5" transform="rotate(-90 236 135.5)">2</text>
<text x="273" y="133.3">1</text>
<text x="258.4" y="146">1</text>
<text x="266" y="146">3</text>
<text x="273" y="146">1</text>
<text x="262.6" y="150.8" transform="rotate(-90 262.6 150.8)">2</text>
</g>
<g font-size="1.4" fill="#a90000">
<text x="134.4" y="37" transform="rotate(-90 134.4 37)">1</text>
<text x="134.4" y="43.4" transform="rotate(-90 134.4 43.4)">2</text>
</g>
<g font-size="1.4" fill="#006464">
<text x="135.4" y="40.5" transform="rotate(-90 135.4 40.5)">KA</text>
<text x="225.3" y="95">+</text>
<text x="228.1" y="95.7" transform="rotate(-90 228.1 95.7)">V+</text>
<text x="228.1" y="100.1" transform="rotate(-90 228.1 100.1)">V-</text>
<text x="59.2" y="122.4" transform="rotate(-90 59.2 122.4)">V-</text>
<text x="103.4" y="124.3">+</text>
<text x="106.2" y="125" transform="rotate(-90 106.2 125)">V+</text>
<text x="56.4" y="126.8">+</text>
<text x="59.2" y="126.7" transform="rotate(-90 59.2 126.7)">V+</text>
<text x="151.6" y="131.9">+</text>
<text x="154.5" y="131.8" transform="rotate(-90 154.5 131.8)">V+</text>
<text x="154.5" y="127.5" transform="rotate(-90 154.5 127.5)">V-</text>
</g>
</svg>
